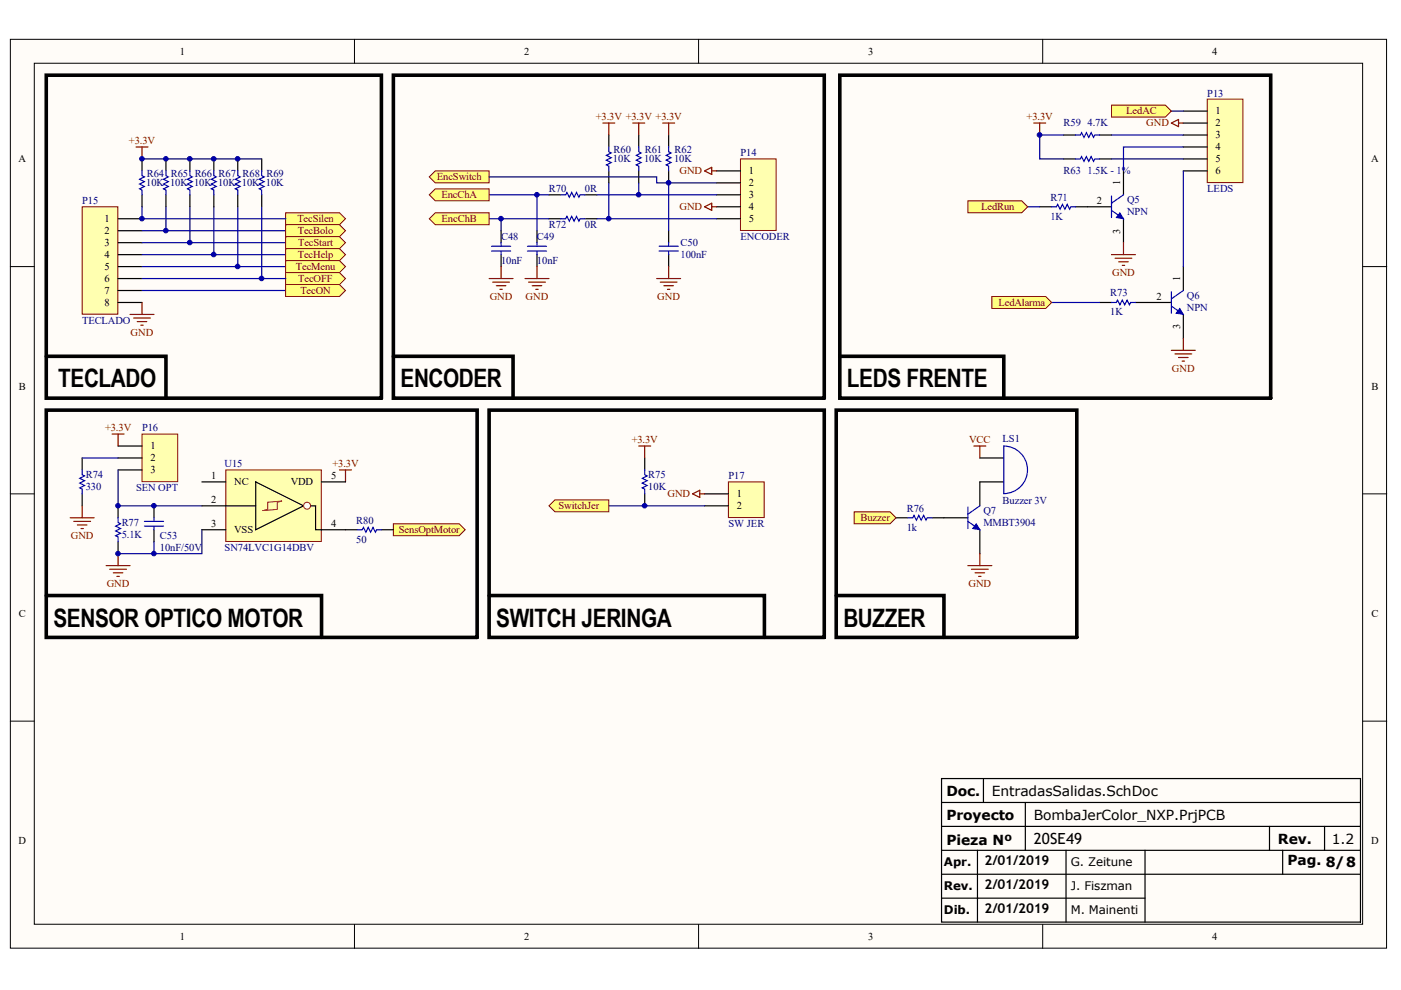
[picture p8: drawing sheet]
<svg xmlns="http://www.w3.org/2000/svg" width="297mm" height="210mm" viewBox="0 0 297 210" stroke-linecap="round" stroke-linejoin="round" font-family="sans-serif">
<g fill="#fffcf8" stroke="#000" stroke-width=".21">
<path d="M2.2 8.3h291.8v192.7h-291.8z"/>
<path d="M7.3 13.4h281.6v182.6h-281.6z"/>
</g>
<path d="M75.2 8.3v5.1M148.1 8.3v5.1M221.1 8.3v5.1M2.2 56.5h5.1M289 56.5h5M2.2 104.7h5.1M289 104.7h5M2.2 152.9h5.1M289 152.9h5M75.2 196v5.1M148.1 196v5.1M221.1 196v5.1" fill="none" stroke="#000" stroke-width=".21"/>
<g fill="none" stroke="#000" stroke-width=".25">
<path d="M199.6 165.1h88.8v30.4h-88.8zM199.6 175.2h88.8M199.6 170.1h88.8M208.5 165.1v5M217.4 170.1v10.2M269.2 175.2v5.1M280.8 175.2v5.1M199.6 180.3h88.8M199.6 190.4h43.2M199.6 185.4h88.8M207.2 180.3v15.2M226 180.3v15.2"/>
<path d="M242.8 180.3v15.2M272 180.3v5.1"/>
</g>
<path d="M17.4 43.8h7.6v22.8h-7.6z" fill="#ffffb0" stroke="#800000" stroke-width=".21"/>
<path d="M25 46.4h5.1M25 48.9h5.1M25 51.5h5.1M25 54h5.1M25 56.5h5.1M25 59.1h5.1M25 61.6h5.1M25 64.1h5.1" fill="none" stroke="#000" stroke-width=".25"/>
<path d="M30.1 48.9h30.5M30.1 51.5h30.5M30.1 54h30.5M30.1 56.5h30.5M35.2 43.8v5.1M40.3 43.8v7.7M45.3 43.8v10.2M50.4 43.8v12.7M30.1 61.6h30.5" fill="none" stroke="#000080" stroke-width=".25"/>
<path d="M28.8 31.2h2.6M30.1 31.2v2.5M27.6 66.7h5M28.3 67.4h3.6M29.1 68.2h2M29.9 69h.5M30.1 64.1v2.6" fill="none" stroke="#800000" stroke-width=".25"/>
<path d="M9.8 15.9h71.1v68.5h-71.1zM9.8 75.5h25.4v8.9" fill="none" stroke="#000" stroke-width=".76"/>
<path d="M256 21h7.5v17.7h-7.5z" fill="#ffffb0" stroke="#800000" stroke-width=".21"/>
<g fill="none" stroke="#000" stroke-width=".25">
<path d="M225.5 28.6h2.5M225.5 33.7h2.5M233.1 28.6h2.6M233.1 33.7h2.6M238.2 36.2v5.1M250.9 23.6h5.1M250.9 26.1h5.1M250.9 28.6h5.1M250.9 31.2h5.1M250.9 33.7h5.1M250.9 36.2h5.1M220.4 43.8h2.6"/>
<path d="M228 43.8h7.7M238.2 46.4v5.1M250.9 56.5v5.1M233.1 64.1h2.6M240.7 64.1h7.6M250.9 66.7v5"/>
</g>
<path d="M235.7 28.6h15.2M235.7 33.7h15.2M248.3 23.6h2.6M250.9 31.2h-12.7v5M250.9 36.2v20.3M217.9 43.8h2.5M223 64.1h10.1" fill="none" stroke="#000080" stroke-width=".25"/>
<g fill="none" stroke="#800000" stroke-width=".25">
<path d="M219.2 26.1h2.5M220.4 26.1v2.5M248.3 26.1l1.6-.8v1.6zM249.9 26.1h1M235.7 54h5M236.4 54.7h3.6M237.2 55.5h2M237.9 56.3h.6M238.2 51.5v2.5M248.3 74.3h5.1M249.1 75h3.6M249.9 75.8h2"/>
<path d="M250.6 76.6h.5M250.9 71.7v2.6"/>
</g>
<path d="M228 28.6h1.1l.2-.5 .5 1 .5-1 .5 1 .5-1 .6 1 .2-.5h1M228 33.7h1.1l.2-.5 .5 1 .5-1 .5 1 .5-1 .6 1 .2-.5h1M223 43.8h1l.2-.5 .5 1.1 .6-1.1 .5 1.1 .5-1.1 .5 1.1 .2-.6h1M235.7 44.6l2.5 1.8M235.7 41.6v4.5M238.2 41.3l-2.5 1.8M235.7 64.1h1l.2-.5 .5 1 .5-1 .6 1 .5-1 .5 1 .2-.5h1M248.3 64.9l2.6 1.8M248.3 61.9v4.5M250.9 61.6l-2.6 1.8" fill="none" stroke="#00f" stroke-width=".25"/>
<g fill="#00f" stroke="#00f" stroke-width=".21">
<path d="M237.4 45.1l.8 1.3-1.5-.3z"/>
<path d="M250.1 65.4l.8 1.3-1.5-.3z"/>
</g>
<path d="M157 33.7h7.6v15.2h-7.6z" fill="#ffffb0" stroke="#800000" stroke-width=".21"/>
<g fill="none" stroke="#000" stroke-width=".25">
<path d="M129.1 28.6v2.6M129.1 36.2v2.6M135.4 28.6v2.6M135.4 36.2v2.6M141.8 28.6v2.6M141.8 36.2v2.6M151.9 36.2h5.1M151.9 38.8h5.1M106.2 48.9v2.6M106.2 54v2.5M113.9 48.9v2.6M113.9 54v2.5"/>
<path d="M116.4 41.3h2.5M116.4 46.4h2.5M124 41.3h2.5M124 46.4h2.5M141.8 48.9v2.6M141.8 54v2.5M151.9 41.3h5.1M151.9 43.8h5.1M151.9 46.4h5.1"/>
</g>
<g fill="none" stroke="#800000" stroke-width=".25">
<path d="M127.8 26.1h2.5M129.1 26.1v2.5M134.2 26.1h2.5M135.4 26.1v2.5M140.5 26.1h2.5M141.8 26.1v2.5M149.4 36.2l1.5-.7v1.5zM150.9 36.2h1M103.7 59.1h5.1M104.5 59.8h3.5M106.2 56.5v2.6M111.3 59.1h5.1"/>
<path d="M112.1 59.8h3.5M113.9 56.5v2.6M139.2 59.1h5.1M140 59.8h3.5M141.8 56.5v2.6M149.4 43.8l1.5-.7v1.5zM150.9 43.8h1M105.2 60.6h2.1M106 61.3h.5M112.8 60.6h2.1M113.6 61.3h.5M140.8 60.6h2"/>
<path d="M141.5 61.3h.5"/>
</g>
<g fill="none" stroke="#00f" stroke-width=".25">
<path d="M129.1 31.2v1l.5 .2-1 .5 1 .5-1 .6 1 .5-1 .5 .5 .2v1M135.4 31.2v1l.5 .2-1 .5 1 .5-1 .6 1 .5-1 .5 .5 .2v1M141.8 31.2v1l.5 .2-1 .5 1 .5-1 .6 1 .5-1 .5 .5 .2v1M104.2 53.2h4.1M104.2 52.2h4.1M106.2 51.5v.7M106.2 53.2v.8M111.8 53.2h4.1M111.8 52.2h4.1M113.9 51.5v.7M113.9 53.2v.8M118.9 41.3h1l.3-.5 .5 1 .5-1 .5 1 .5-1 .5 1 .3-.5h1"/>
<path d="M118.9 46.4h1l.3-.5 .5 1 .5-1 .5 1 .5-1 .5 1 .3-.5h1M139.7 53.2h4.1M139.7 52.2h4.1M141.8 51.5v.7M141.8 53.2v.8"/>
</g>
<path d="M129.1 38.8v7.6M135.4 38.8v2.5M103.7 41.3h12.7M103.7 46.4h12.7M106.2 46.4v2.5M113.9 41.3v7.6M126.5 41.3h25.4M126.5 46.4h25.4" fill="none" stroke="#000080" stroke-width=".25"/>
<path d="M154.4 102.2h7.6v7.5h-7.6z" fill="#ffffb0" stroke="#800000" stroke-width=".21"/>
<path d="M136.7 97.1v2.5M136.7 104.7v2.5M149.4 104.7h5.1M149.4 107.2h5.1" fill="none" stroke="#000" stroke-width=".25"/>
<path d="M135.4 94.6h2.6M136.7 94.6v2.5M146.8 104.7l1.6-.7v1.5zM148.4 104.7h1" fill="none" stroke="#800000" stroke-width=".25"/>
<path d="M136.7 99.6v1.1l.5 .2-1 .5 1 .5-1 .5 1 .5-1 .5 .5 .3v1" fill="none" stroke="#00f" stroke-width=".25"/>
<path d="M129.1 107.2h20.3" fill="none" stroke="#000080" stroke-width=".25"/>
<path d="M30.1 92h7.6v10.1h-7.6z" fill="#ffffb0" stroke="#800000" stroke-width=".21"/>
<path d="M17.4 97.1v2.5M25 94.6h5.1M25 97.1h5.1M25 99.6h5.1M17.4 104.7v2.5M25 107.2v2.6M25 114.9v2.5" fill="none" stroke="#000" stroke-width=".25"/>
<path d="M23.8 92h2.5M25 92v2.6M14.9 109.8h5.1M15.6 110.5h3.6M16.4 111.3h2M17.2 112.1h.5M17.4 107.2v2.6M22.5 119.9h5.1M25 117.4v2.5M23.3 120.7h3.5M24 121.4h2M24.8 122.2h.5" fill="none" stroke="#800000" stroke-width=".25"/>
<path d="M17.4 99.6v1.1l.5 .2-1 .5 1 .5-1 .5 1 .5-1 .5 .5 .3v1M25 109.8v1l.5 .3-1 .5 1 .5-1 .5 1 .5-1 .5 .5 .2v1.1" fill="none" stroke="#00f" stroke-width=".25"/>
<path d="M17.4 97.1h7.6" fill="none" stroke="#000080" stroke-width=".25"/>
<g fill="#ffff80" stroke="#800000" stroke-width=".21">
<path d="M60.6 45.1h11.4l1.3 1.3-1.3 1.2h-11.4z" fill-rule="evenodd"/>
<path d="M60.6 47.6h11.4l1.3 1.3-1.3 1.3h-11.4z" fill-rule="evenodd"/>
<path d="M60.6 50.2h11.4l1.3 1.3-1.3 1.2h-11.4z" fill-rule="evenodd"/>
<path d="M60.6 52.7h11.4l1.3 1.3-1.3 1.3h-11.4z" fill-rule="evenodd"/>
<path d="M60.6 55.3h11.4l1.3 1.2-1.3 1.3h-11.4z" fill-rule="evenodd"/>
<path d="M60.6 57.8h11.4l1.3 1.3-1.3 1.2h-11.4z" fill-rule="evenodd"/>
<path d="M60.6 60.3h11.4l1.3 1.3-1.3 1.3h-11.4z" fill-rule="evenodd"/>
</g>
<path d="M83.4 15.9h91.4v68.5h-91.4z" fill="none" stroke="#000" stroke-width=".76"/>
<g fill="#ffff80" stroke="#800000" stroke-width=".21">
<path d="M91 41.3l1.3-1.3h11.4v2.6h-11.4z" fill-rule="evenodd"/>
<path d="M91 46.4l1.3-1.3h11.4v2.5h-11.4z" fill-rule="evenodd"/>
<path d="M91 37.5l1.3-1.3h11.4v2.6h-11.4z" fill-rule="evenodd"/>
</g>
<path d="M83.4 75.5h25.4v8.9" fill="none" stroke="#000" stroke-width=".76"/>
<g fill="#ffff80" stroke="#800000" stroke-width=".21">
<path d="M210.3 62.9h11.4l1.3 1.2-1.3 1.3h-11.4z" fill-rule="evenodd"/>
<path d="M205.2 42.6h11.4l1.3 1.2-1.3 1.3h-11.4z" fill-rule="evenodd"/>
<path d="M235.7 22.3h11.4l1.2 1.3-1.2 1.2h-11.4z" fill-rule="evenodd"/>
</g>
<path d="M178.1 15.9h91.3v68.5h-91.3zM178.1 75.5h34.7v8.9M9.8 87h91.4v48.1h-91.4zM9.8 126.3h58.4v8.8" fill="none" stroke="#000" stroke-width=".76"/>
<path d="M83.4 111.1h14l1.2 1.2-1.2 1.3h-14z" fill-rule="evenodd" fill="#ffff80" stroke="#800000" stroke-width=".21"/>
<path d="M225.5 28.6h-5.1v5.1h5.1" fill="none" stroke="#000080" stroke-width=".25"/>
<path d="M103.7 87h71.1v48.1h-71.1zM103.7 126.3h58.4v8.8" fill="none" stroke="#000" stroke-width=".76"/>
<path d="M116.4 107.2l1.3-1.2h11.4v2.5h-11.4z" fill-rule="evenodd" fill="#ffff80" stroke="#800000" stroke-width=".21"/>
<path d="M103.7 37.5h35.5v1.3h12.7M141.8 38.8v10.1" fill="none" stroke="#000080" stroke-width=".25"/>
<path d="M207.7 97.1h5.1M190 109.8h2.5M197.6 109.8h7.6M207.7 112.3v5.1M212.8 102.2h-5.1v5" fill="none" stroke="#000" stroke-width=".25"/>
<path d="M192.5 109.8h1l.3-.5 .5 1 .5-1 .5 1 .5-1 .5 1 .3-.5h1M205.2 110.5l2.5 1.8M205.2 107.5v4.6M207.7 107.2l-2.5 1.8M212.8 104.7a5 5 0 0 0 5-5.1 5 5 0 0 0-5-5v10.1" fill="none" stroke="#00f" stroke-width=".25"/>
<path d="M207 111.1l.7 1.2-1.5-.2z" fill="#00f" stroke="#00f" stroke-width=".21"/>
<path d="M205.2 119.9h5.1M207.7 117.4v2.5M206 120.7h3.5M206.7 121.4h2.1M207.5 122.2h.5" fill="none" stroke="#800000" stroke-width=".25"/>
<path d="M177.3 87h51v48.1h-51zM177.3 126.3h22.8v8.8" fill="none" stroke="#000" stroke-width=".76"/>
<path d="M181.1 108.5h7.6l1.3 1.3-1.3 1.3h-7.6z" fill-rule="evenodd" fill="#ffff80" stroke="#800000" stroke-width=".21"/>
<g fill="none" stroke="#000" stroke-width=".25">
<path d="M30.1 33.7v2.5M35.2 33.7v2.5M40.3 33.7v2.5M45.3 33.7v2.5M50.4 33.7v2.5M55.5 33.7v2.5M30.1 41.3v2.5M35.2 41.3v2.5M40.3 41.3v2.5M45.3 41.3v2.5M50.4 41.3v2.5M55.5 41.3v2.5"/>
<path d="M32.6 107.2v2.6M32.6 112.3v2.6M73.3 112.3h2.5M80.9 112.3h2.5"/>
</g>
<path d="M30.1 36.2v1l.5 .3-1 .5 1 .5-1 .5 1 .5-1 .5 .5 .3v1M35.2 36.2v1l.5 .3-1 .5 1 .5-1 .5 1 .5-1 .5 .5 .3v1M40.3 36.2v1l.5 .3-1 .5 1 .5-1 .5 1 .5-1 .5 .5 .3v1M45.3 36.2v1l.5 .3-1 .5 1 .5-1 .5 1 .5-1 .5 .5 .3v1M50.4 36.2v1l.5 .3-1 .5 1 .5-1 .5 1 .5-1 .5 .5 .3v1M55.5 36.2v1l.5 .3-1 .5 1 .5-1 .5 1 .5-1 .5 .5 .3v1M30.6 111.6h4.1M30.6 110.5h4.1M32.6 109.8v.7M32.6 111.6v.7M75.8 112.3h1l.3-.5 .5 1 .5-1 .5 1 .5-1 .5 1 .2-.5h1.1" fill="none" stroke="#00f" stroke-width=".25"/>
<path d="M30.1 33.7h25.4M30.1 43.8v2.6h30.5M30.1 59.1h30.5M55.5 43.8v15.3M25 99.6v7.6h17.8M25 117.4h7.6M32.6 114.9v2.5M42.8 112.3v5.1h-10.2" fill="none" stroke="#000080" stroke-width=".25"/>
<path d="M72 99.6h2.5M73.3 99.6v2.6M206.5 94.6h2.5M207.7 94.6v2.5" fill="none" stroke="#800000" stroke-width=".25"/>
<path d="M47.9 99.6h20.2v15.2h-20.2z" fill="#ffffb0" stroke="#800000" stroke-width=".21"/>
<path d="M42.8 112.3h5.1M42.8 107.2h5.1M42.8 102.2h5.1M54.2 102.2l10.2 5-10.2 5.1zM68.2 112.3h5.1M68.2 102.2h5.1" fill="none" stroke="#000" stroke-width=".25"/>
<circle cx="65.1" cy="107.2" r=".74" fill="#fffcf8" stroke="#f00" stroke-width=".21"/>
<path d="M47.9 107.2h6.3M65.9 107.2h1v5.1h1.3" fill="none" stroke="#000" stroke-width=".25"/>
<path d="M56.8 106.5l3-.3-1 .3v1.5l-3.1 .3 1.1-.3z" fill="none" stroke="#f00" stroke-width=".21"/>
<g fill="#000080" stroke="#000080" stroke-width=".21">
<circle cx="25" cy="117.4" r=".48"/>
<circle cx="25" cy="107.2" r=".48"/>
<circle cx="30.1" cy="46.4" r=".48"/>
<circle cx="30.1" cy="33.7" r=".48"/>
<circle cx="32.6" cy="117.4" r=".48"/>
<circle cx="32.6" cy="107.2" r=".48"/>
<circle cx="35.2" cy="48.9" r=".48"/>
<circle cx="35.2" cy="33.7" r=".48"/>
<circle cx="40.2" cy="51.4" r=".49"/>
<circle cx="40.2" cy="33.7" r=".49"/>
<circle cx="45.3" cy="54" r=".49"/>
<circle cx="45.3" cy="33.7" r=".49"/>
<circle cx="50.4" cy="56.5" r=".49"/>
<circle cx="50.4" cy="33.7" r=".49"/>
<circle cx="55.5" cy="59" r=".49"/>
<circle cx="106.2" cy="46.4" r=".48"/>
<circle cx="113.8" cy="41.3" r=".48"/>
<circle cx="129.1" cy="46.4" r=".48"/>
<circle cx="135.4" cy="41.3" r=".48"/>
<circle cx="136.7" cy="107.2" r=".48"/>
<circle cx="141.7" cy="38.7" r=".48"/>
<circle cx="220.4" cy="28.6" r=".49"/>
</g>
<g font-size="5.4">
<text x="12.3" y="82.1">TECLADO</text>
<text x="84.9" y="82.1">ENCODER</text>
<text x="179.6" y="82.1">LEDS FRENTE</text>
<text x="11.3" y="132.9">SENSOR OPTICO MOTOR</text>
<text x="105.2" y="132.9">SWITCH JERINGA</text>
<text x="178.8" y="132.9">BUZZER</text>
</g>
<text font-size="3.2" x="219.2" y="179">20SE49</text>
<g font-size="2.9">
<text x="200.6" y="173.9">Proyecto</text>
<text x="200.6" y="168.8">Doc.</text>
<text x="210.3" y="168.8">EntradasSalidas.SchDoc</text>
<text x="219.2" y="173.9">BombaJerColor_NXP.PrjPCB</text>
<text x="200.6" y="179.2">Pieza Nº</text>
<text x="270.9" y="178.9">Rev.</text>
<text x="282.4" y="178.9">1.2</text>
<text x="208.8" y="183.5">2/01/2019</text>
<text x="273" y="183.5">Pag. 8/8</text>
<text x="208.8" y="188.6">2/01/2019</text>
<text x="208.8" y="193.6">2/01/2019</text>
</g>
<g font-size="2.5">
<text x="200.1" y="183.6">Apr.</text>
<text x="227" y="183.6">G. Zeitune</text>
<text x="200.1" y="188.6">Rev.</text>
<text x="227" y="188.6">J. Fiszman</text>
<text x="200.1" y="193.7">Dib.</text>
<text x="227" y="193.7">M. Mainenti</text>
</g>
<g font-size="2.2">
<text x="38.2" y="11.6">1</text>
<text x="111.1" y="11.6">2</text>
<text x="184.1" y="11.6">3</text>
<text x="257" y="11.6">4</text>
<text x="257.7" y="24.3">1</text>
<text x="257.7" y="26.8">2</text>
<text x="257.7" y="29.3">3</text>
<text x="3.9" y="34.4">A</text>
<text x="257.7" y="31.9">4</text>
<text x="257.7" y="34.4">5</text>
<text x="290.7" y="34.4">A</text>
<text x="158.8" y="37">1</text>
<text x="158.8" y="39.5">2</text>
<text x="237.5" y="39.3" transform="rotate(-90 237.5 39.3)">1</text>
<text x="257.7" y="37">6</text>
<text x="22.2" y="47.1">1</text>
<text x="158.8" y="42">3</text>
<text x="158.8" y="44.6">4</text>
<text x="158.8" y="47.1">5</text>
<text x="232.5" y="43.3">2</text>
<text x="22.2" y="49.6">2</text>
<text x="22.2" y="52.2">3</text>
<text x="237.5" y="49.6" transform="rotate(-90 237.5 49.6)">3</text>
<text x="22.2" y="54.7">4</text>
<text x="22.2" y="57.2">5</text>
<text x="22.2" y="59.8">6</text>
<text x="250.2" y="59.6" transform="rotate(-90 250.2 59.6)">1</text>
<text x="22.2" y="62.3">7</text>
<text x="22.2" y="64.9">8</text>
<text x="245.2" y="63.6">2</text>
<text x="250.2" y="69.8" transform="rotate(-90 250.2 69.8)">3</text>
<text x="4" y="82.6">B</text>
<text x="290.8" y="82.6">B</text>
<text x="31.9" y="95.3">1</text>
<text x="31.9" y="97.8">2</text>
<text x="31.9" y="100.4">3</text>
<text x="44.8" y="101.6">1</text>
<text x="70.2" y="101.6">5</text>
<text x="44.8" y="106.7">2</text>
<text x="49.7" y="102.9">NC</text>
<text x="61.6" y="102.9">VDD</text>
<text x="156.2" y="105.4">1</text>
<text x="156.2" y="108">2</text>
<text x="44.8" y="111.8">3</text>
<text x="49.7" y="113">VSS</text>
<text x="70.2" y="111.8">4</text>
<text x="4" y="130.8">C</text>
<text x="290.8" y="130.8">C</text>
<text x="3.9" y="179">D</text>
<text x="290.7" y="179">D</text>
<text x="38.2" y="199.3">1</text>
<text x="111.1" y="199.3">2</text>
<text x="184.1" y="199.3">3</text>
<text x="257" y="199.3">4</text>
</g>
<g font-size="2.2" fill="#000080">
<text x="256" y="20.5">P13</text>
<text x="225.5" y="26.8">R59</text>
<text x="230.6" y="26.8">4.7K</text>
<text x="130" y="34.4">10K</text>
<text x="130.1" y="32.4">R60</text>
<text x="136.6" y="34.4">10K</text>
<text x="136.7" y="32.4">R61</text>
<text x="142.9" y="34.4">10K</text>
<text x="143" y="32.4">R62</text>
<text x="157" y="33.2">P14</text>
<text x="31" y="39.5">10K 10K 10K 10K 10K 10K</text>
<text x="31.1" y="37.5">R64 R65 R66 R67 R68 R69</text>
<text x="116.4" y="40.8">R70</text>
<text x="124" y="40.8">0R</text>
<text x="225.5" y="37">R63</text>
<text x="230.6" y="37">1.5K - 1%</text>
<text x="256" y="40.8">LEDS</text>
<text x="17.4" y="43.3">P15</text>
<text x="222.7" y="42.5">R71</text>
<text x="222.7" y="46.6">1K</text>
<text x="239" y="43">Q5</text>
<text x="239" y="45.6">NPN</text>
<text x="106.2" y="50.9">C48</text>
<text x="113.9" y="50.9">C49</text>
<text x="116.4" y="48.4">R72</text>
<text x="124" y="48.4">0R</text>
<text x="144.3" y="52.2">C50</text>
<text x="157" y="50.9">ENCODER</text>
<text x="106.2" y="56">10nF</text>
<text x="113.9" y="56">10nF</text>
<text x="144.3" y="54.7">100nF</text>
<text x="235.4" y="62.8">R73</text>
<text x="251.6" y="63.3">Q6</text>
<text x="251.6" y="65.9">NPN</text>
<text x="17.4" y="68.7">TECLADO</text>
<text x="235.4" y="66.9">1K</text>
<text x="30.1" y="91.5">P16</text>
<text x="212.6" y="93.8">LS1</text>
<text x="18.2" y="101.4">R74</text>
<text x="47.6" y="99.1">U15</text>
<text x="137.5" y="101.4">R75</text>
<text x="154.5" y="101.6">P17</text>
<text x="18.2" y="103.9">330</text>
<text x="28.8" y="104.2">SEN OPT</text>
<text x="137.5" y="103.9">10K</text>
<text x="212.6" y="107">Buzzer 3V</text>
<text x="25.8" y="111.5">R77</text>
<text x="75.5" y="111">R80</text>
<text x="154.5" y="111.8">SW JER</text>
<text x="192.3" y="108.5">R76</text>
<text x="192.3" y="112.5">1k</text>
<text x="208.5" y="109">Q7</text>
<text x="208.5" y="111.5">MMBT3904</text>
<text x="25.8" y="114.1">5.1K</text>
<text x="33.9" y="114.3">C53</text>
<text x="33.9" y="116.8">10nF/50V</text>
<text x="47.6" y="116.8">SN74LVC1G14DBV</text>
<text x="75.5" y="115.1">50</text>
</g>
<g font-size="2.2" fill="#800000">
<text x="126.3" y="25.5">+3.3V +3.3V +3.3V</text>
<text x="217.7" y="25.5">+3.3V</text>
<text x="238.8" y="24.3">LedAC</text>
<text x="243" y="26.8">GND</text>
<text x="27.3" y="30.6">+3.3V</text>
<text x="92.6" y="38.2">EncSwitch</text>
<text x="144.1" y="37">GND</text>
<text x="63" y="47.1">TecSilen</text>
<text x="93.6" y="42">EncChA</text>
<text x="93.6" y="47.1">EncChB</text>
<text x="144.1" y="44.6">GND</text>
<text x="208" y="44.6">LedRun</text>
<text x="63.2" y="49.6">TecBolo</text>
<text x="63.2" y="52.2">TecStart</text>
<text x="62.7" y="57.2">TecMenu</text>
<text x="63.2" y="54.7">TecHelp</text>
<text x="63.3" y="59.8">TecOFF</text>
<text x="235.8" y="58.5">GND</text>
<text x="63.7" y="62.3">TecON</text>
<text x="103.8" y="63.6">GND</text>
<text x="111.4" y="63.6">GND</text>
<text x="139.4" y="63.6">GND</text>
<text x="211.7" y="64.9">LedAlarma</text>
<text x="27.7" y="71.2">GND</text>
<text x="248.5" y="78.8">GND</text>
<text x="22.3" y="91.5">+3.3V</text>
<text x="133.9" y="94">+3.3V</text>
<text x="205.5" y="94">VCC</text>
<text x="70.5" y="99.1">+3.3V</text>
<text x="118.4" y="108">SwitchJer</text>
<text x="141.5" y="105.4">GND</text>
<text x="84.6" y="113">SensOptMotor</text>
<text x="182.4" y="110.5">Buzzer</text>
<text x="15" y="114.3">GND</text>
<text x="22.6" y="124.5">GND</text>
<text x="205.3" y="124.5">GND</text>
</g>
</svg>
